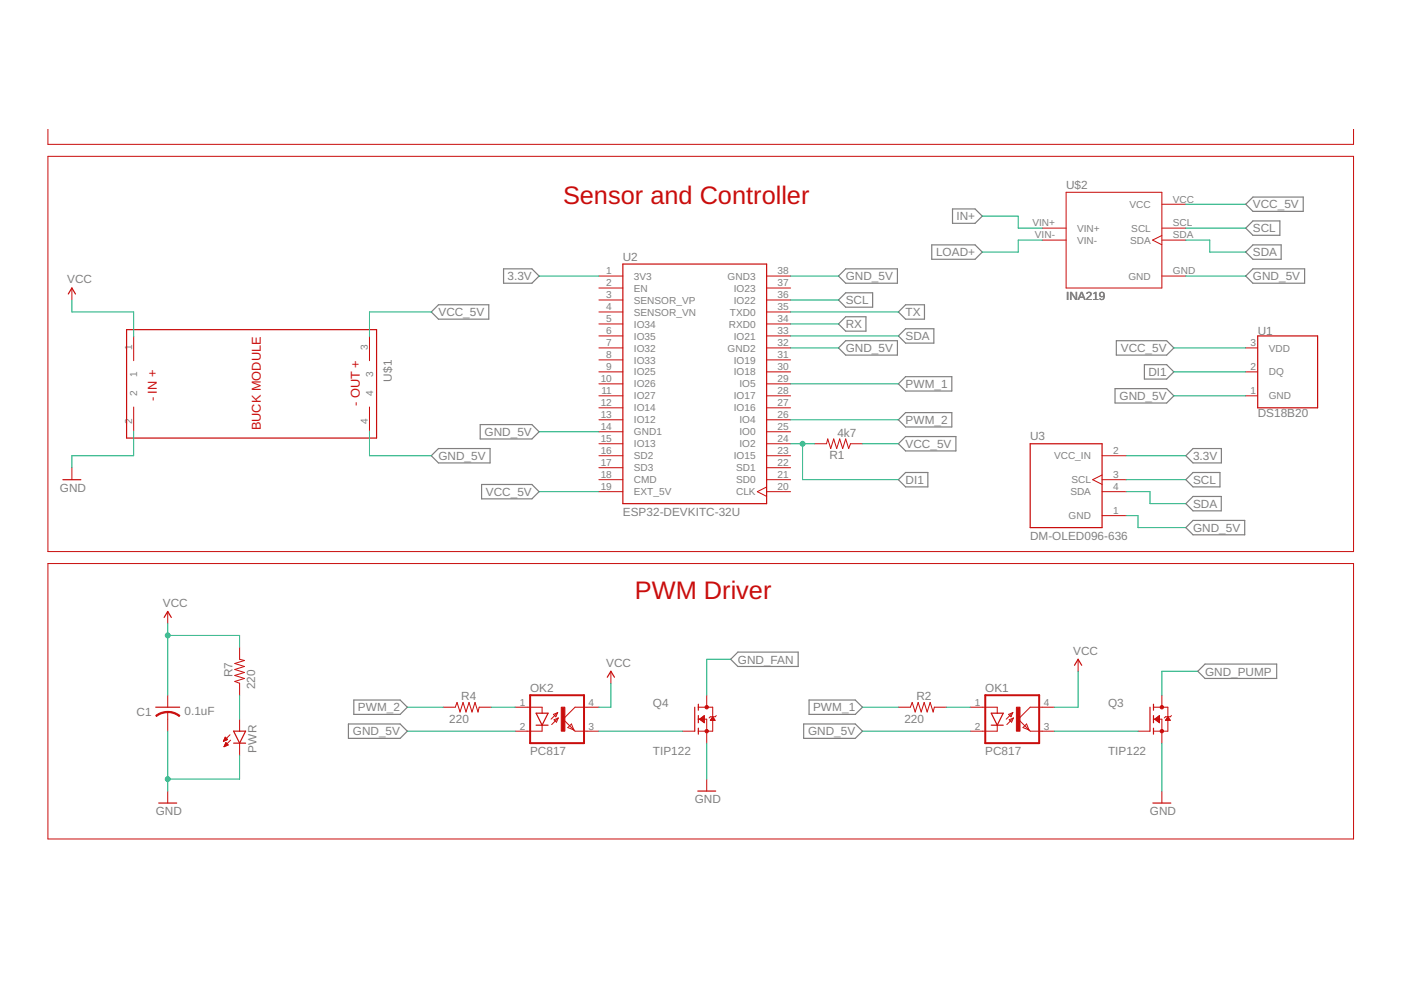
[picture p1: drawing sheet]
<svg xmlns="http://www.w3.org/2000/svg" width="297mm" height="210mm" viewBox="0 0 297 210" stroke-linecap="round" stroke-linejoin="round" font-family="sans-serif">
<g fill="none" stroke="#808080" stroke-width=".25">
<path d="M106.8 57h6l1.5 1.5-1.5 1.5h-6zM179.3 57h11v3h-11l-1.5-1.5zM197.5 51.9h9.2l1.6 1.5-1.6 1.6h-9.2zM202 44.3h4.7l1.6 1.5-1.6 1.5h-4.7zM264.1 43.3l1.5-1.5h10.7v3h-10.7zM265.6 57h11v3h-11l-1.5-1.5zM265.6 46.8h5.8v3.1h-5.8l-1.5-1.5zM265.6 51.9h6v3.1h-6l-1.5-1.6zM91.4 66.1l1.6-1.5h10.6v3.1h-10.6zM177.8 73.8l1.5-1.6h11v3.1h-11zM177.8 63.6l1.5-1.5h5.7v3h-5.7zM177.8 68.7l1.5-1.5h4.3v3h-4.3z"/>
<path d="M192 64.6h4v3.1h-4l-1.5-1.6zM192 69.7h6v3h-6l-1.5-1.5zM236.7 72.2h10.7l1.5 1.6-1.5 1.5h-10.7zM242.6 77.3h4.8l1.5 1.5-1.5 1.6h-4.8zM91.4 96.6l1.6-1.5h10.9v3h-10.9zM101.8 90h11l1.5 1.5-1.5 1.6h-11zM190.5 94.1l1.5-1.5h10.7v3h-10.7zM190.5 81.4l1.5-1.5h9.8v3h-9.8zM190.5 89l1.5-1.5h9.8v3h-9.8zM236.4 82.4h11l1.5 1.5-1.5 1.5h-11zM252.9 95.1h6.1v3h-6.1l-1.5-1.5zM102.1 102.7h10.7l1.5 1.5-1.5 1.6h-10.7z"/>
<path d="M190.5 101.7l1.5-1.5h4.7v3h-4.7zM251.4 111.9l1.5-1.6h11v3.1h-11zM251.4 106.8l1.5-1.5h6v3h-6zM252.9 100.2h5.8v3h-5.8l-1.5-1.5zM154.9 139.8l1.5-1.5h12.8v3h-12.8zM73.9 153.5h10.9l1.6 1.5-1.6 1.5h-10.9zM75 148.4h9.8l1.6 1.5-1.6 1.6h-9.8zM170.4 153.5h10.9l1.6 1.5-1.6 1.5h-10.9zM171.5 148.4h9.8l1.6 1.5-1.6 1.6h-9.8zM254 142.3l1.5-1.5h15.2v3h-15.2z"/>
</g>
<g fill="none" stroke="#c90d0c" stroke-width=".21">
<path d="M10.2 33.1h276.8v83.8h-276.8zM10.2 27.5v3.1h276.8v-3.1M127 58.5h5.1M162.5 58.5h5.1M221 50.9h5M221 48.4h5M226 40.8h20.3v20.3h-20.3zM246.3 58.5h5.1M246.3 43.3h5.1M246.3 49.9l-1.9 1 1.9 1M246.3 50.9h5.1M246.3 48.4h5.1"/>
<path d="M15.2 61.1v2.5M28.3 71.4v5.1M78.3 71.4v5.1M127 61.1h5.1M127 63.6h5.1M127 66.1h5.1M127 68.7h5.1M127 71.2h5.1M127 73.8h5.1M127 76.3h5.1M127 78.8h5.1M162.5 61.1h5.1"/>
<path d="M162.5 63.6h5.1M162.5 66.1h5.1M162.5 68.7h5.1M162.5 71.2h5.1M162.5 73.8h5.1M162.5 76.3h5.1M162.5 78.8h5.1M264.1 73.8h2.6M264.1 78.8h2.6M15.2 99.2v2.5M28.3 86.3v5.1M78.3 86.3v5.1"/>
<path d="M127 94.1h5.1M127 81.4h5.1M127 83.9h5.1M127 86.5h5.1M127 89h5.1M127 91.5h5.1M127 96.6h5.1M127 99.2h5.1M162.5 94.1h5.1M162.5 81.4h5.1M162.5 83.9h5.1M162.5 86.5h5.1"/>
<path d="M162.5 89h5.1M162.5 91.5h5.1M162.5 96.6h5.1M162.5 99.2h5.1M172.7 94.1h2.5l.3-1 .6 2 .7-2 .6 2 .6-2 .7 2 .6-2 .6 2 .4-1h2.6M233.7 96.6h5M264.1 83.9h2.6M10.2 119.5h276.8v58.4h-276.8zM127 101.7h5.1M127 104.2h5.1M162.5 101.7h5.1M162.5 104.2h5.1"/>
<path d="M162.5 103.3l-1.9 .9 1.9 1M233.7 101.7h5M233.7 104.2h5M233.7 100.7l-2 1 2 1M233.7 109.3h5M35.6 129.6v2.6M50.8 137.2v2.6l1 .2-2 .7 2 .6-2 .6 2 .7-2 .6 2 .6-2 .7 1 .4v2.5M228.6 139.8v2.5M35.6 147.4v2.5M35.6 151v4M47.4 157.1h.1M47.5 157h.3"/>
<path d="M47.5 156.9h.5M47.5 156.8h.7M47.5 158.2h.2M47.6 156.7h.5M47.6 158.1h.4M47.6 156.5h.4M47.6 158h.7M47.7 156.4h.2M47.7 157.9h.6M47.8 157.8h.4M47.8 157.6h.3M47.9 157.5h.1"/>
<path d="M47.9 157.4l.5 .5-.9 .4zM48.3 156.8l-.5-.5-.4 .9M48.3 156.8l-.9 .4M48.8 155.8l-1.4 1.4M48.9 156.9l-1.4 1.4M50.8 152.5v2.5M50.8 157.6v2.5M94 149.9h2.5l.4-1 .6 2.1 .7-2.1 .6 2.1 .6-2.1 .7 2.1 .6-2.1 .6 2.1 .3-1.1h2.5M109.2 149.9h5.7v1.3M114.9 153.8v1.2h-5.7M117.3 151.5l.9-.4-.3 .9zM117.5 152.6l.9-.4-.4 .9z"/>
<path d="M118.2 151.1l-1.4 1.4M118.4 152.2l-1.4 1.4M120.4 154.3l.8-.8 .5 1.3zM127 149.9h-5.1l-2.5 2.6 2.5 2.5h5.1M129.5 142.3v2.6M144.8 155h2.5M148.1 149.9h3v5.1h-3M148.1 152.5h1.7v5.1M148.3 152.5l1-.8v1.5zM148.4 152.4h.9M148.4 152.6h.9M148.5 152.3h.8"/>
<path d="M148.6 152.7h.7M148.7 152.2h.6M148.7 152.8h.6M148.9 152.1h.4M148.9 152.9h.4M149 152h.3M149.1 153h.2M149.2 151.8h.1M149.2 153.2h.1M149.8 147.4v2.5M150.6 152.7h1M150.7 152.6h.8"/>
<path d="M150.8 152.4h.6M150.9 152.3h.4M151 152.2h.3M151 152.1h.2M151.1 152l.5 .7h-1zM151.9 151.7l-.3 .3h-1l-.3 .2M190.5 149.9h2.5l.4-1 .6 2.1 .7-2.1 .6 2.1 .6-2.1 .7 2.1 .6-2.1 .6 2.1 .3-1.1h2.5M205.7 149.9h5.7v1.3M211.4 153.8v1.2h-5.7M213.8 151.5l.9-.4-.3 .9zM214 152.6l.9-.4-.4 .9zM214.7 151.1l-1.4 1.4"/>
<path d="M214.9 152.2l-1.4 1.4M217.7 153.5l.5 1.3-1.3-.5zM223.5 149.9h-5.1l-2.5 2.6 2.5 2.5h5.1M241.3 155h2.5M244.6 152.5h1.7v5.1M244.6 149.9h3v5.1h-3M244.8 152.5l1-.8v1.5zM244.9 152.4h.9M244.9 152.6h.9M245 152.3h.8M245.1 152.7h.7M245.2 152.2h.6"/>
<path d="M245.2 152.8h.6M245.4 152.1h.4M245.4 152.9h.4M245.5 152h.3M245.6 153h.2M245.7 151.8h.1M245.7 153.2h.1M246.3 147.4v2.5M247.1 152.7h1M247.2 152.6h.8M247.3 152.4h.6M247.4 152.3h.4"/>
<path d="M247.5 152.2h.3M247.5 152.1h.2M247.6 152l.5 .7h-1zM248.4 151.7l-.3 .3h-1l-.3 .2M35.6 167.7v2.6M149.8 165.2v2.5M246.3 167.7v2.6"/>
</g>
<g fill="none" stroke="#c90d0c" stroke-width=".25">
<path d="M132.1 56h30.4v50.8h-30.4zM14.5 62.3l.7-1.2 .8 1.2M26.8 69.9h53v23h-53zM266.7 71.2h12.7v15.3h-12.7zM218.4 94.1h15.3v17.8h-15.3zM13.3 101.7h3.8M34.8 130.9l.8-1.3 .7 1.3M33 149.9h5.1M49.5 155h2.6l-1.3 2.6zM49.5 157.6h2.6M113.7 153.8h2.5M113.7 151.2h2.5l-1.3 2.6z"/>
<path d="M128.8 143.6l.7-1.3 .8 1.3M147.3 149.9v5.1M148.1 149.3v1.3M148.1 151.7v1.5M148.1 154.4v1.3M210.2 151.2h2.5l-1.3 2.6zM210.2 153.8h2.5M227.8 141.1l.8-1.3 .7 1.3M243.8 149.9v5.1M244.6 149.3v1.3M244.6 151.7v1.5M244.6 154.4v1.3"/>
<path d="M33.7 170.3h3.8M147.9 167.7h3.8M244.4 170.3h3.8"/>
</g>
<g fill="#c90d0c" stroke="#c90d0c" stroke-width=".21">
<path d="M35.6 150.8l1.3 .2 1.2 .7-.1 .2-1.4-.7-1-.1z" fill-rule="evenodd"/>
<path d="M33 151.7l1.2-.7 1.4-.2v.3l-1.5 .3-.9 .5z" fill-rule="evenodd"/>
<circle cx="246.3" cy="155" r=".36"/>
<circle cx="246.3" cy="149.9" r=".36"/>
<circle cx="149.8" cy="155" r=".36"/>
<circle cx="149.8" cy="149.9" r=".36"/>
</g>
<path d="M112.4 147.4h11.4v10.2h-11.4zM208.9 147.4h11.4v10.2h-11.4z" fill="none" stroke="#c90d0c" stroke-width=".42"/>
<g fill="#c90d0c" stroke="#c90d0c" stroke-width=".21">
<path d="M215.5 149.9h.8v5.1h-.8z"/>
<path d="M119 149.9h.8v5.1h-.8z"/>
</g>
<g fill="none" stroke="#0dab76" stroke-width=".21">
<path d="M114.3 58.5h12.7M167.6 58.5h10.2M208.3 45.8h7.6v2.6h5.1M221 50.9h-5.1v2.5h-7.6M251.4 43.3h12.7M251.4 58.5h12.7M251.4 48.4h12.7M251.4 50.9h5.1v2.5h7.6M15.2 63.6v2.5h13.1v5.3M91.4 66.1h-13.1v5.3M167.6 66.1h22.9M167.6 73.8h10.2"/>
<path d="M167.6 63.6h10.2M167.6 71.2h22.9M167.6 68.7h10.2M248.9 73.8h15.2M248.9 78.8h15.2M28.3 91.4v5.2h-13.1v2.6M78.3 91.4v5.2h13.1M114.3 91.5h12.7M167.6 94.1h5.1M167.6 81.4h22.9M167.6 89h22.9M170.2 94.1v7.6h20.3"/>
<path d="M182.9 94.1h7.6M238.7 96.6h12.7M248.9 83.9h15.2M114.3 104.2h12.7M238.7 104.2h5.1v2.6h7.6M238.7 109.3h2.6v2.6h10.1M238.7 101.7h12.7M35.6 132.2v15.2M35.6 134.7h15.2v2.5M154.9 139.8h-5.1v7.6M35.6 155v12.7M50.8 147.4v5.1"/>
<path d="M86.4 155h22.8M86.4 149.9h7.6M104.1 149.9h5.1M127 155h17.8M129.5 144.9v5h-2.5M149.8 157.6v7.6M182.9 155h22.8M182.9 149.9h7.6M200.6 149.9h5.1M223.5 155h17.8M228.6 142.3v7.6h-5.1M246.3 157.6v10.1"/>
<path d="M254 142.3h-7.7v5.1M50.8 160.1v5.1h-15.2"/>
</g>
<g fill="#0dab76" stroke="#0dab76" stroke-width=".21">
<circle cx="170.2" cy="94.1" r=".51"/>
<circle cx="35.6" cy="165.2" r=".51"/>
<circle cx="35.6" cy="134.7" r=".51"/>
</g>
<g font-size="5.4" fill="#c90d0c">
<text x="119.4" y="43.3">Sensor and Controller</text>
<text x="134.6" y="127.1">PWM Driver</text>
</g>
<g font-size="2.7" fill="#c90d0c">
<text x="33.3" y="85.1" transform="rotate(-90 33.3 85.1)">- IN +</text>
<text x="76.3" y="86.1" transform="rotate(-90 76.3 86.1)">- OUT +</text>
<text x="55.3" y="91.2" transform="rotate(-90 55.3 91.2)">BUCK MODULE</text>
</g>
<g font-size="2.5" fill="#808080">
<text x="226" y="40">U$2</text>
<text x="202.8" y="46.7">IN+</text>
<text x="265.6" y="44.2">VCC_5V</text>
<text x="265.6" y="49.3">SCL</text>
<text x="107.6" y="59.4">3.3V</text>
<text x="132.1" y="55.3">U2</text>
<text x="179.3" y="59.4">GND_5V</text>
<text x="198.5" y="54.3">LOAD+</text>
<text x="265.6" y="59.4">GND_5V</text>
<text x="265.6" y="54.3">SDA</text>
<text x="14.2" y="60.1">VCC</text>
<text x="179.3" y="64.5">SCL</text>
<text x="226" y="63.6">INA219</text>
<text x="93" y="67">VCC_5V</text>
<text x="179.3" y="69.6">RX</text>
<text x="192" y="67">TX</text>
<text x="266.7" y="71">U1</text>
<text x="179.3" y="74.7">GND_5V</text>
<text x="192" y="72.1">SDA</text>
<text x="237.6" y="74.7">VCC_5V</text>
<text x="83.1" y="80.9" transform="rotate(-90 83.1 80.9)">U$1</text>
<text x="192" y="82.3">PWM_1</text>
<text x="243.5" y="79.7">DI1</text>
<text x="192" y="89.9">PWM_2</text>
<text x="237.4" y="84.8">GND_5V</text>
<text x="266.7" y="88.5">DS18B20</text>
<text x="102.8" y="92.4">GND_5V</text>
<text x="177.5" y="92.6">4k7</text>
<text x="192" y="95">VCC_5V</text>
<text x="218.4" y="93.3">U3</text>
<text x="93" y="97.5">GND_5V</text>
<text x="175.9" y="97.4">R1</text>
<text x="253" y="97.5">3.3V</text>
<text x="12.7" y="104.2">GND</text>
<text x="103" y="105.1">VCC_5V</text>
<text x="192" y="102.6">DI1</text>
<text x="253" y="102.6">SCL</text>
<text x="253" y="107.7">SDA</text>
<text x="132.1" y="109.4">ESP32-DEVKITC-32U</text>
<text x="253" y="112.7">GND_5V</text>
<text x="218.4" y="114.4">DM-OLED096-636</text>
<text x="34.5" y="128.6">VCC</text>
<text x="49.3" y="143.6" transform="rotate(-90 49.3 143.6)">R7</text>
<text x="128.5" y="141.3">VCC</text>
<text x="156.4" y="140.7">GND_FAN</text>
<text x="227.6" y="138.8">VCC</text>
<text x="255.5" y="143.2">GND_PUMP</text>
<text x="54.1" y="146.1" transform="rotate(-90 54.1 146.1)">220</text>
<text x="97.8" y="148.5">R4</text>
<text x="112.4" y="146.8">OK2</text>
<text x="138.4" y="150">Q4</text>
<text x="194.3" y="148.5">R2</text>
<text x="208.9" y="146.8">OK1</text>
<text x="234.9" y="150">Q3</text>
<text x="29" y="151.9">C1</text>
<text x="39.1" y="151.6">0.1uF</text>
<text x="74.8" y="155.9">GND_5V</text>
<text x="75.9" y="150.8">PWM_2</text>
<text x="95.2" y="153.3">220</text>
<text x="171.3" y="155.9">GND_5V</text>
<text x="172.4" y="150.8">PWM_1</text>
<text x="191.7" y="153.3">220</text>
<text x="54.4" y="159.6" transform="rotate(-90 54.4 159.6)">PWR</text>
<text x="112.4" y="160.1">PC817</text>
<text x="138.4" y="160.1">TIP122</text>
<text x="208.9" y="160.1">PC817</text>
<text x="234.9" y="160.1">TIP122</text>
<text x="33" y="172.8">GND</text>
<text x="147.3" y="170.3">GND</text>
<text x="243.8" y="172.8">GND</text>
</g>
<g font-size="2.1" fill="#808080">
<text x="239.5" y="44.1">VCC</text>
<text x="248.7" y="42.9">VCC</text>
<text x="218.9" y="48">VIN+</text>
<text x="219.4" y="50.6">VIN-</text>
<text x="228.4" y="49.1">VIN+</text>
<text x="228.4" y="51.7">VIN-</text>
<text x="239.6" y="51.7">SDA</text>
<text x="239.9" y="49.1">SCL</text>
<text x="248.7" y="50.6">SDA</text>
<text x="248.7" y="48">SCL</text>
<text x="128.5" y="58.2">1</text>
<text x="134.4" y="59.3">3V3</text>
<text x="154.3" y="59.3">GND3</text>
<text x="164.9" y="58.2">38</text>
<text x="239.2" y="59.3">GND</text>
<text x="248.7" y="58.2">GND</text>
<text x="128.5" y="60.7">2</text>
<text x="128.5" y="63.3">3</text>
<text x="128.5" y="65.8">4</text>
<text x="134.4" y="61.8">EN</text>
<text x="134.4" y="64.4">SENSOR_VP</text>
<text x="155.6" y="64.4">IO22</text>
<text x="155.6" y="61.8">IO23</text>
<text x="164.9" y="65.8">35</text>
<text x="164.9" y="63.3">36</text>
<text x="164.9" y="60.7">37</text>
<text x="128.5" y="68.3">5</text>
<text x="128.5" y="70.9">6</text>
<text x="134.4" y="66.9">SENSOR_VN</text>
<text x="134.4" y="69.5">IO34</text>
<text x="134.4" y="72">IO35</text>
<text x="154.5" y="69.5">RXD0</text>
<text x="154.7" y="66.9">TXD0</text>
<text x="155.6" y="72">IO21</text>
<text x="164.9" y="70.9">33</text>
<text x="164.9" y="68.3">34</text>
<text x="28" y="74.1" transform="rotate(-90 28 74.1)">1</text>
<text x="78" y="74.1" transform="rotate(-90 78 74.1)">3</text>
<text x="128.5" y="73.4">7</text>
<text x="128.5" y="76">8</text>
<text x="134.4" y="74.5">IO32</text>
<text x="134.4" y="77.1">IO33</text>
<text x="154.3" y="74.5">GND2</text>
<text x="155.6" y="77.1">IO19</text>
<text x="164.9" y="76">31</text>
<text x="164.9" y="73.4">32</text>
<text x="265.1" y="73.4">3</text>
<text x="269" y="74.5">VDD</text>
<text x="29.1" y="84" transform="rotate(-90 29.1 84)">2</text>
<text x="29.1" y="80" transform="rotate(-90 29.1 80)">1</text>
<text x="79.1" y="84" transform="rotate(-90 79.1 84)">4</text>
<text x="79.1" y="80" transform="rotate(-90 79.1 80)">3</text>
<text x="127.4" y="81">10</text>
<text x="127.5" y="83.6">11</text>
<text x="128.5" y="78.5">9</text>
<text x="134.4" y="79.6">IO25</text>
<text x="134.4" y="82.1">IO26</text>
<text x="155.6" y="79.6">IO18</text>
<text x="156.8" y="82.1">IO5</text>
<text x="164.9" y="83.6">28</text>
<text x="164.9" y="81">29</text>
<text x="164.9" y="78.5">30</text>
<text x="265.1" y="78.5">2</text>
<text x="265.1" y="83.6">1</text>
<text x="269" y="79.6">DQ</text>
<text x="28" y="89.8" transform="rotate(-90 28 89.8)">2</text>
<text x="78" y="89.8" transform="rotate(-90 78 89.8)">4</text>
<text x="127.4" y="86.1">12</text>
<text x="127.4" y="88.7">13</text>
<text x="134.4" y="84.7">IO27</text>
<text x="134.4" y="87.2">IO14</text>
<text x="134.4" y="89.8">IO12</text>
<text x="155.6" y="87.2">IO16</text>
<text x="155.6" y="84.7">IO17</text>
<text x="156.8" y="89.8">IO4</text>
<text x="164.9" y="88.7">26</text>
<text x="164.9" y="86.1">27</text>
<text x="269" y="84.7">GND</text>
<text x="127.4" y="91.2">14</text>
<text x="127.4" y="93.7">15</text>
<text x="134.4" y="92.3">GND1</text>
<text x="134.4" y="94.8">IO13</text>
<text x="156.8" y="94.8">IO2</text>
<text x="156.8" y="92.3">IO0</text>
<text x="164.9" y="93.7">24</text>
<text x="164.9" y="91.2">25</text>
<text x="127.4" y="96.3">16</text>
<text x="127.4" y="98.8">17</text>
<text x="127.4" y="101.3">18</text>
<text x="134.4" y="97.4">SD2</text>
<text x="134.4" y="99.9">SD3</text>
<text x="155.6" y="97.4">IO15</text>
<text x="156.1" y="99.9">SD1</text>
<text x="164.9" y="101.3">21</text>
<text x="164.9" y="98.8">22</text>
<text x="164.9" y="96.3">23</text>
<text x="223.5" y="97.4">VCC_IN</text>
<text x="236" y="96.3">2</text>
<text x="236" y="101.3">3</text>
<text x="127.4" y="103.9">19</text>
<text x="134.4" y="102.5">CMD</text>
<text x="134.4" y="105">EXT_5V</text>
<text x="156.1" y="105">CLK</text>
<text x="156.1" y="102.5">SD0</text>
<text x="164.9" y="103.9">20</text>
<text x="226.9" y="105">SDA</text>
<text x="227.2" y="102.5">SCL</text>
<text x="236" y="103.9">4</text>
<text x="226.6" y="110.1">GND</text>
<text x="236" y="109">1</text>
<text x="110.2" y="149.6">1</text>
<text x="124.8" y="149.6">4</text>
<text x="206.7" y="149.6">1</text>
<text x="221.3" y="149.6">4</text>
<text x="110.2" y="154.7">2</text>
<text x="124.8" y="154.7">3</text>
<text x="206.7" y="154.7">2</text>
<text x="221.3" y="154.7">3</text>
</g>
</svg>
